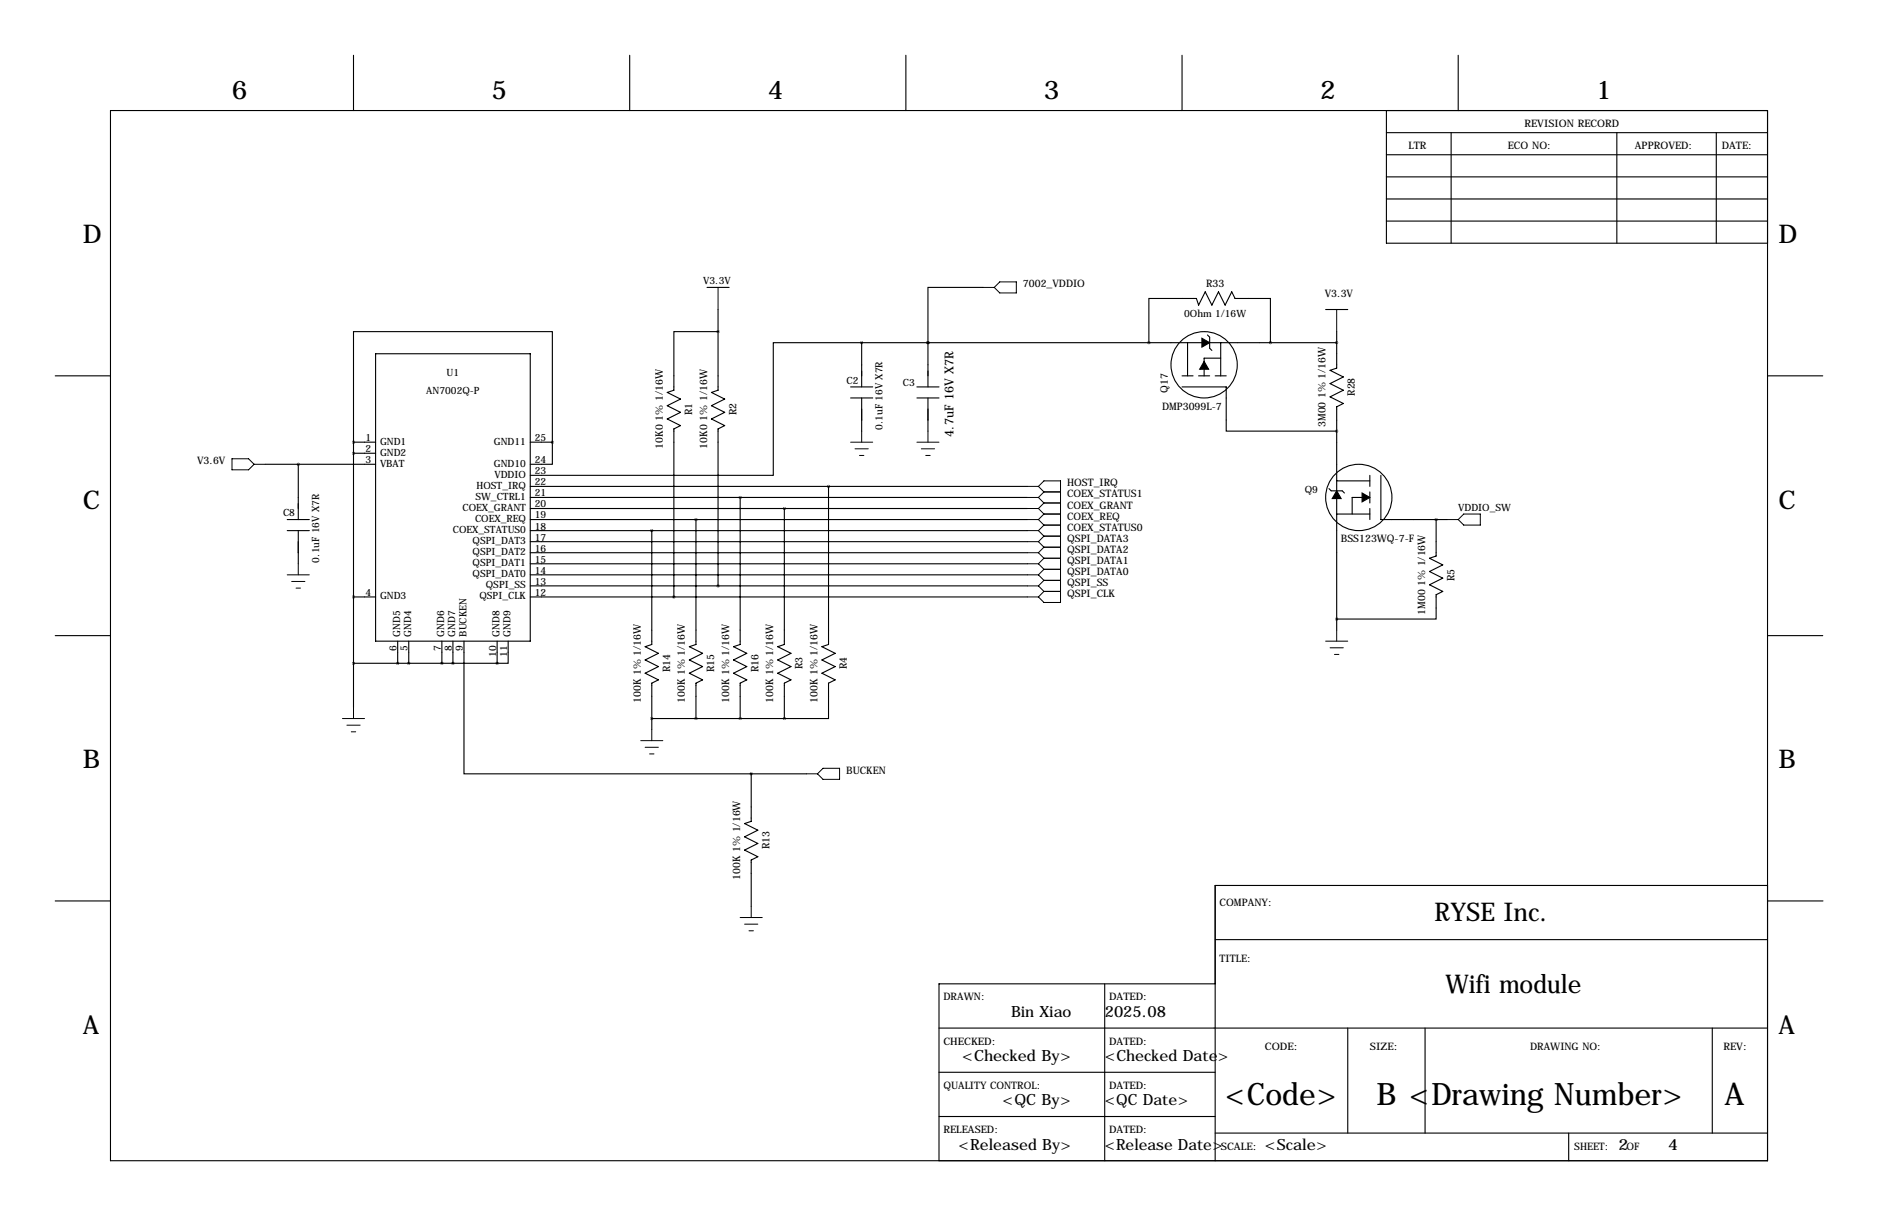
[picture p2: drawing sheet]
<svg xmlns="http://www.w3.org/2000/svg" width="432mm" height="279mm" viewBox="0 0 432 279" stroke-linecap="round" stroke-linejoin="round" font-family="sans-serif">
<g fill="none" stroke="#000" stroke-width=".25">
<path d="M81.3 12.7v12.7M144.8 12.7v12.7M208.3 12.7v12.7M271.8 12.7v12.7M335.3 12.7v12.7M25.4 25.4h381v241.3h-381zM318.8 30.5h87.6M318.8 35.6h87.6M318.8 25.4v30.5h87.6M333.7 30.5v25.4M371.8 30.5v25.4M394.6 30.5v25.4"/>
<path d="M318.8 45.7h87.6M318.8 50.8h87.6M318.8 40.6h87.6M162.6 66h5M165.1 76.2h-10.2v13.5l-1.5 .5 3.1 1.5-3.1 1.5 3.1 1.5-3.1 1.6 3.1 1.5-1.6 .8v38.6M165.1 71.1v18.6l-1.5 .5 3 1.5-3 1.5 3 1.5-3 1.6 3 1.5-1.5 .8v36M198.1 78.7h-20.3v30.5h-55.9M198.1 78.7v10.2M198.1 78.7h109.2M213.4 78.7h.1M213.4 78.7v10.2M226.1 66h-12.7v12.7"/>
<path d="M264.2 78.7v-10.1h10.9l.5 1.5 1.5-3 1.5 3 1.6-3 1.5 3 1.5-3 .8 1.5h8.1v10.1M264.2 78.7h.1M273 78.7v7.7M277.6 77l.5 .5v2.5l.5 .5M280.7 78.7v7.7M304.8 71.1h5.1M307.3 76.2v8.4l-1.5 .5 3.1 1.5-3.1 1.5 3.1 1.6-3.1 1.5 3.1 1.5-1.6 .8v51.3M12.7 86.4h12.7M86.4 81.3h35.5v66h-35.5zM195.6 88.9h5.1M195.6 91.4h5.1M198.1 91.4v7.7"/>
<path d="M210.8 88.9h5.1M210.8 91.4h5.1M213.4 91.4v7.7M271.8 88.9h10.1v10.2h25.4M271.8 86.4h2.5M275.6 86.4h2.5M279.4 86.4h2.5M280.7 82.3h-3.8v4.1M406.4 86.4h12.7M61 106.7h25.4M66 119.4h5.1M68.6 106.7v12.7"/>
<path d="M81.3 101.6v-25.4h45.7v25.4M81.3 101.6v61M81.3 101.6h5.1M81.3 104.1h5.1M121.9 119.4h114.3M121.9 114.3h114.3M121.9 101.6h5.1M121.9 116.8h114.3M121.9 111.8h114.3M127 101.6v5.1h-5.1M160 119.4v28.7l-1.5 .5 3 1.5-3 1.5 3 1.6-3 1.5 3 1.5-1.5 .8v8.1M170.2 114.3v33.8l-1.5 .5 3 1.5-3 1.5 3 1.6-3 1.5 3 1.5-1.5 .8v8.1"/>
<path d="M180.3 116.8v31.3l-1.5 .5 3.1 1.5-3.1 1.5 3.1 1.6-3.1 1.5 3.1 1.5-1.6 .8v8.1M190.5 111.8v36.3l-1.5 .5 3 1.5-3 1.5 3 1.6-3 1.5 3 1.5-1.5 .8v8.1h-10.2M305.6 112.3l.5 .5h2.5l.5 .5M307.3 118.1h7.7M307.3 110.5h7.7M313.2 114.3h-2.3v3.8M315 109.2v2.6M315 113v2.6M315 116.8v2.6M317.5 109.2v10.2h15.2M330.2 119.4v8.4l-1.5 .5 3 1.5-3 1.5 3 1.5-3 1.6 3 1.5-1.5 .8v5.5h-22.9M66 121.9h5.1"/>
<path d="M68.6 121.9v7.6M81.3 137.2h5.1M121.9 121.9h114.3M121.9 137.2h114.3M121.9 134.6h114.3M121.9 132.1h114.3M121.9 129.5h114.3M121.9 127h114.3M121.9 124.5h114.3M149.9 121.9v26.2l-1.6 .5 3.1 1.5-3.1 1.5 3.1 1.6-3.1 1.5 3.1 1.5-1.5 .8v10.6M12.7 146h12.7M81.3 152.4h33"/>
<path d="M91.4 147.3v5.1M94 147.3v5.1M101.6 147.3v5.1M104.1 147.3v5.1M106.7 147.3v30.5h66M114.3 147.3v5.1M116.8 147.3v5.1h-2.5M406.4 146h12.7M149.9 165.1h10.1M160 165.1h10.2M170.2 165.1h10.1M172.7 177.8v10.9l-1.5 .5 3 1.6-3 1.5 3 1.5-3 1.5 3 1.5-1.5 .8v10.7"/>
<path d="M172.7 177.8h12.7M12.7 207h12.7M279.4 215.9h127M406.4 203.5h-127v63.2M406.5 207h12.7M215.9 236.2h190.5M254 226.1v40.6M279.4 226.1h-63.5v40.6M309.9 236.2v24.1M327.7 236.2v24.1M393.7 236.2v24.1M215.9 246.4h63.5"/>
<path d="M215.9 256.5h63.5M279.4 260.3h127M360.7 260.3v6.4"/>
<circle cx="276.9" cy="83.8" r="7.6"/>
<circle cx="312.4" cy="114.3" r="7.6"/>
</g>
<path d="M276.4 77.7l1.7 1-1.7 1.1zM276.9 83.1l1 1.7h-2.1zM307.3 112.8l1.1 1.8h-2.1zM313.2 113.3l1.8 1-1.8 1z" fill="#000" stroke="#000" stroke-width=".25"/>
<g fill="none" stroke="#000" stroke-width=".23">
<path d="M165.1 66v5.1M226.1 66h2.5M229.9 64.8h3.8v2.5h-3.8l-1.3-1.3zM307.3 71.1v5.1M198.1 99.1v2.5M213.4 99.1v2.5M53.3 105.4h3.8l1.3 1.3-1.3 1.2h-3.8zM58.4 106.7h2.6M195.6 101.6h5.1M196.6 103.1h3M197.6 104.6h1M210.8 101.6h5.1"/>
<path d="M211.8 103.1h3.1M212.9 104.6h1M236.2 119.4h2.6M236.2 116.8h2.6M236.2 114.3h2.6M236.2 111.8h2.6M238.8 111.8l1.2-1.3h3.8v27.9h-3.8l-1.2-1.2M238.8 119.4l1.2 1.3M238.8 116.8l1.2 1.3M238.8 114.3l1.2 1.3M238.8 111.8l1.2 1.2M240 118.1h3.8"/>
<path d="M240 118.1l-1.2 1.3M240 115.6h3.8M240 115.6l-1.2 1.2M240 113h3.8M240 113l-1.2 1.3M332.7 119.4h2.6M336.5 118.1h3.9v2.6h-3.9l-1.2-1.3zM66 132.1h5.1M67.1 133.6h3M68.1 135.1h1M68.6 129.5v2.6M236.2 137.2h2.6"/>
<path d="M236.2 134.6h2.6M236.2 132.1h2.6M236.2 129.5h2.6M236.2 127h2.6M236.2 124.5h2.6M236.2 121.9h2.6M238.8 134.6l1.2 1.3M238.8 132.1l1.2 1.2M238.8 129.5l1.2 1.3M238.8 127l1.2 1.3M238.8 124.5l1.2 1.2M238.8 121.9l1.2 1.3"/>
<path d="M240 135.9h3.8M240 135.9l-1.2 1.3M240 133.3h3.8M240 133.3l-1.2 1.3M240 130.8h3.8M240 130.8l-1.2 1.3M240 128.3h3.8M240 128.3l-1.2 1.2M240 125.7h3.8M240 125.7l-1.2 1.3M240 123.2h3.8M240 123.2l-1.2 1.3"/>
<path d="M240 120.7h3.8M240 120.7l-1.2 1.2M304.8 147.3h5.1M305.8 148.8h3.1M306.8 150.4h1M307.3 144.8v2.5M78.7 165.1h5.1M79.8 166.6h3M80.8 168.1h1M81.3 162.6v2.5M147.3 170.2h5.1M148.3 171.7h3.1"/>
<path d="M149.4 173.2h1M149.9 167.6v2.6M185.4 177.8h2.6M188 177.8l1.2-1.3h3.8v2.6h-3.8zM170.2 210.8h5.1M171.2 212.3h3M172.2 213.9h1M172.7 208.3v2.5"/>
</g>
<path d="M149.8 165.1a.05 .05 0 0 0 .1 0 .05 .05 0 0 0-.1 0zM149.8 121.9a.05 .05 0 0 0 .1 0 .05 .05 0 0 0-.1 0zM154.9 137.2a.05 .05 0 0 0 .1 0 .05 .05 0 0 0-.1 0zM180.3 116.8a.05 .05 0 0 0 .1 0 .05 .05 0 0 0-.1 0zM180.3 165.1a.05 .05 0 0 0 .1 0 .05 .05 0 0 0-.1 0zM91.4 152.4a.05 .05 0 0 0 .1 0 .05 .05 0 0 0-.1 0zM104.1 152.4a.05 .05 0 0 0 .1 0 .05 .05 0 0 0-.1 0zM307.3 99.1a.05 .05 0 0 0 .1 0 .05 .05 0 0 0-.1 0zM307.3 78.7a.05 .05 0 0 0 .1 0 .05 .05 0 0 0-.1 0zM264.1 78.7a.05 .05 0 0 0 .1 0 .05 .05 0 0 0-.1 0zM213.3 78.7a.05 .05 0 0 0 .1 0 .05 .05 0 0 0-.1 0zM213.3 78.7a.05 .05 0 0 0 .1 0 .05 .05 0 0 0-.1 0zM307.3 142.2a.05 .05 0 0 0 .1 0 .05 .05 0 0 0-.1 0z" fill="#000" stroke="#000" stroke-width=".63"/>
<g font-size="7.1">
<text x="281.7" y="254">&lt;Code&gt;</text>
<text x="316.5" y="254">B &lt;Drawing Number&gt;</text>
<text x="396.5" y="254">A</text>
</g>
<g font-size="5.9">
<text x="53.3" y="22.9">6</text>
<text x="113" y="22.9">5</text>
<text x="176.5" y="22.9">4</text>
<text x="240" y="22.9">3</text>
<text x="303.5" y="22.9">2</text>
<text x="367" y="22.9">1</text>
<text x="19" y="55.9">D</text>
<text x="408.9" y="55.9">D</text>
<text x="19" y="116.8">C</text>
<text x="408.9" y="116.8">C</text>
<text x="19" y="176.5">B</text>
<text x="408.9" y="176.5">B</text>
<text x="329.8" y="211.6">RYSE Inc.</text>
<text x="332.3" y="228.1">Wifi module</text>
<text x="19" y="237.5">A</text>
<text x="408.9" y="237.5">A</text>
</g>
<g font-size="3.6">
<text x="232.5" y="233.7">Bin Xiao</text>
<text x="254" y="233.7">2025.08</text>
<text x="221.2" y="243.8">&lt;Checked By&gt;</text>
<text x="254" y="243.8">&lt;Checked Date&gt;</text>
<text x="230.5" y="254">&lt;QC By&gt;</text>
<text x="254" y="254">&lt;QC Date&gt;</text>
<text x="220.4" y="264.1">&lt;Released By&gt;</text>
<text x="254" y="264.1">&lt;Release Date&gt;</text>
<text x="290.8" y="264.1">&lt;Scale&gt;</text>
<text x="372.1" y="264.1">2</text>
<text x="383.5" y="264.1">4</text>
</g>
<text font-size="2.8" x="219.2" y="100.3" transform="rotate(-90 219.2 100.3)">4.7uF 16V X7R</text>
<g font-size="2.4">
<text x="350.5" y="29.2">REVISION RECORD</text>
<text x="323.8" y="34.3">LTR</text>
<text x="346.7" y="34.3">ECO NO:</text>
<text x="375.9" y="34.3">APPROVED:</text>
<text x="395.9" y="34.3">DATE:</text>
<text x="235.2" y="66">7002_VDDIO</text>
<text x="277.3" y="66">R33</text>
<text x="304.6" y="68.3">V3.3V</text>
<text x="159.1" y="95.4" transform="rotate(-90 159.1 95.4)">R1</text>
<text x="169.3" y="95.4" transform="rotate(-90 169.3 95.4)">R2</text>
<text x="267.2" y="94.2">DMP3099L-7</text>
<text x="268.5" y="90.3" transform="rotate(-90 268.5 90.3)">Q17</text>
<text x="311.5" y="91" transform="rotate(-90 311.5 91)">R28</text>
<text x="304.8" y="98.1" transform="rotate(-90 304.8 98.1)">3M00 1% 1/16W</text>
<text x="45.3" y="106.7">V3.6V</text>
<text x="152.4" y="103.1" transform="rotate(-90 152.4 103.1)">10K0 1% 1/16W</text>
<text x="162.6" y="103.1" transform="rotate(-90 162.6 103.1)">10K0 1% 1/16W</text>
<text x="245.4" y="111.8">HOST_IRQ</text>
<text x="245.4" y="119.4">COEX_REQ</text>
<text x="245.4" y="116.8">COEX_GRANT</text>
<text x="245.4" y="114.3">COEX_STATUS1</text>
<text x="245.4" y="124.5">QSPI_DATA3</text>
<text x="245.4" y="121.9">COEX_STATUS0</text>
<text x="308.3" y="124.6">BSS123WQ-7-F</text>
<text x="245.4" y="129.5">QSPI_DATA1</text>
<text x="245.4" y="127">QSPI_DATA2</text>
<text x="245.4" y="137.2">QSPI_CLK</text>
<text x="245.4" y="134.6">QSPI_SS</text>
<text x="245.4" y="132.1">QSPI_DATA0</text>
<text x="334.4" y="133.5" transform="rotate(-90 334.4 133.5)">R5</text>
<text x="327.7" y="141.3" transform="rotate(-90 327.7 141.3)">1M00 1% 1/16W</text>
<text x="154.1" y="154.5" transform="rotate(-90 154.1 154.5)">R14</text>
<text x="164.2" y="154.5" transform="rotate(-90 164.2 154.5)">R15</text>
<text x="174.4" y="154.5" transform="rotate(-90 174.4 154.5)">R16</text>
<text x="184.5" y="153.8" transform="rotate(-90 184.5 153.8)">R3</text>
<text x="194.7" y="153.8" transform="rotate(-90 194.7 153.8)">R4</text>
<text x="147.3" y="161.5" transform="rotate(-90 147.3 161.5)">100K 1% 1/16W</text>
<text x="157.5" y="161.5" transform="rotate(-90 157.5 161.5)">100K 1% 1/16W</text>
<text x="167.6" y="161.5" transform="rotate(-90 167.6 161.5)">100K 1% 1/16W</text>
<text x="177.8" y="161.5" transform="rotate(-90 177.8 161.5)">100K 1% 1/16W</text>
<text x="188" y="161.5" transform="rotate(-90 188 161.5)">100K 1% 1/16W</text>
<text x="194.6" y="177.8">BUCKEN</text>
<text x="176.9" y="195.1" transform="rotate(-90 176.9 195.1)">R13</text>
<text x="170.2" y="202.1" transform="rotate(-90 170.2 202.1)">100K 1% 1/16W</text>
<text x="280.4" y="208.3">COMPANY:</text>
<text x="280.4" y="221">TITLE:</text>
<text x="216.9" y="229.9">DRAWN:</text>
<text x="255" y="229.9">DATED:</text>
<text x="216.9" y="240">CHECKED:</text>
<text x="255" y="240">DATED:</text>
<text x="290.8" y="241.3">CODE:</text>
<text x="315" y="241.3">SIZE:</text>
<text x="351.8" y="241.3">DRAWING NO:</text>
<text x="396.2" y="241.3">REV:</text>
<text x="216.9" y="250.2">QUALITY CONTROL:</text>
<text x="255" y="250.2">DATED:</text>
<text x="216.9" y="260.3">RELEASED:</text>
<text x="255" y="260.3">DATED:</text>
<text x="280.7" y="264.2">SCALE:</text>
<text x="361.9" y="264.2">SHEET:</text>
<text x="374" y="264.2">OF</text>
</g>
<g font-size="2.3">
<text x="161.7" y="65.3">V3.3V</text>
<text x="272.3" y="72.7">0Ohm 1/16W</text>
<text x="102.7" y="86.4">U1</text>
<text x="194.6" y="88.1">C2</text>
<text x="207.6" y="88.6">C3</text>
<text x="98" y="90.5">AN7002Q-P</text>
<text x="84.1" y="101.3">1</text>
<text x="122.9" y="101.3">25</text>
<text x="202.9" y="98.8" transform="rotate(-90 202.9 98.8)">0.1uF 16V X7R</text>
<text x="84.1" y="103.9">2</text>
<text x="84.1" y="106.4">3</text>
<text x="87.4" y="102.2">GND1</text>
<text x="87.4" y="104.7">GND2</text>
<text x="87.4" y="107.2">VBAT</text>
<text x="113.5" y="107.2">GND10</text>
<text x="113.5" y="102.2">GND11</text>
<text x="122.9" y="106.4">24</text>
<text x="109.6" y="112.3">HOST_IRQ</text>
<text x="113.7" y="109.8">VDDIO</text>
<text x="122.9" y="111.5">22</text>
<text x="122.9" y="109">23</text>
<text x="300" y="113.3">Q9</text>
<text x="65.1" y="118.6">C8</text>
<text x="106.3" y="117.4">COEX_GRANT</text>
<text x="109.2" y="119.9">COEX_REQ</text>
<text x="109.3" y="114.9">SW_CTRL1</text>
<text x="122.9" y="119.1">19</text>
<text x="122.9" y="116.6">20</text>
<text x="122.9" y="114">21</text>
<text x="335.3" y="117.3">VDDIO_SW</text>
<text x="104.1" y="122.5">COEX_STATUS0</text>
<text x="108.7" y="125">QSPI_DAT3</text>
<text x="122.9" y="124.2">17</text>
<text x="122.9" y="121.7">18</text>
<text x="73.4" y="129.3" transform="rotate(-90 73.4 129.3)">0.1uF 16V X7R</text>
<text x="108.7" y="130.1">QSPI_DAT1</text>
<text x="108.7" y="127.6">QSPI_DAT2</text>
<text x="122.9" y="131.8">14</text>
<text x="122.9" y="129.3">15</text>
<text x="122.9" y="126.7">16</text>
<text x="84.1" y="136.9">4</text>
<text x="87.4" y="137.7">GND3</text>
<text x="108.7" y="132.6">QSPI_DAT0</text>
<text x="110.2" y="137.7">QSPI_CLK</text>
<text x="111.7" y="135.2">QSPI_SS</text>
<text x="122.9" y="136.9">12</text>
<text x="122.9" y="134.4">13</text>
<text x="91.2" y="149.6" transform="rotate(-90 91.2 149.6)">6</text>
<text x="92" y="146.3" transform="rotate(-90 92 146.3)">GND5</text>
<text x="93.7" y="149.6" transform="rotate(-90 93.7 149.6)">5</text>
<text x="94.5" y="146.3" transform="rotate(-90 94.5 146.3)">GND4</text>
<text x="101.3" y="149.6" transform="rotate(-90 101.3 149.6)">7</text>
<text x="102.2" y="146.3" transform="rotate(-90 102.2 146.3)">GND6</text>
<text x="103.9" y="149.6" transform="rotate(-90 103.9 149.6)">8</text>
<text x="104.7" y="146.3" transform="rotate(-90 104.7 146.3)">GND7</text>
<text x="106.4" y="149.6" transform="rotate(-90 106.4 149.6)">9</text>
<text x="107.2" y="146.3" transform="rotate(-90 107.2 146.3)">BUCKEN</text>
<text x="114.9" y="146.3" transform="rotate(-90 114.9 146.3)">GND8</text>
<text x="117.4" y="146.3" transform="rotate(-90 117.4 146.3)">GND9</text>
<text x="114" y="150.9" transform="rotate(-90 114 150.9)">10</text>
<text x="116.6" y="150.9" transform="rotate(-90 116.6 150.9)">11</text>
</g>
</svg>
